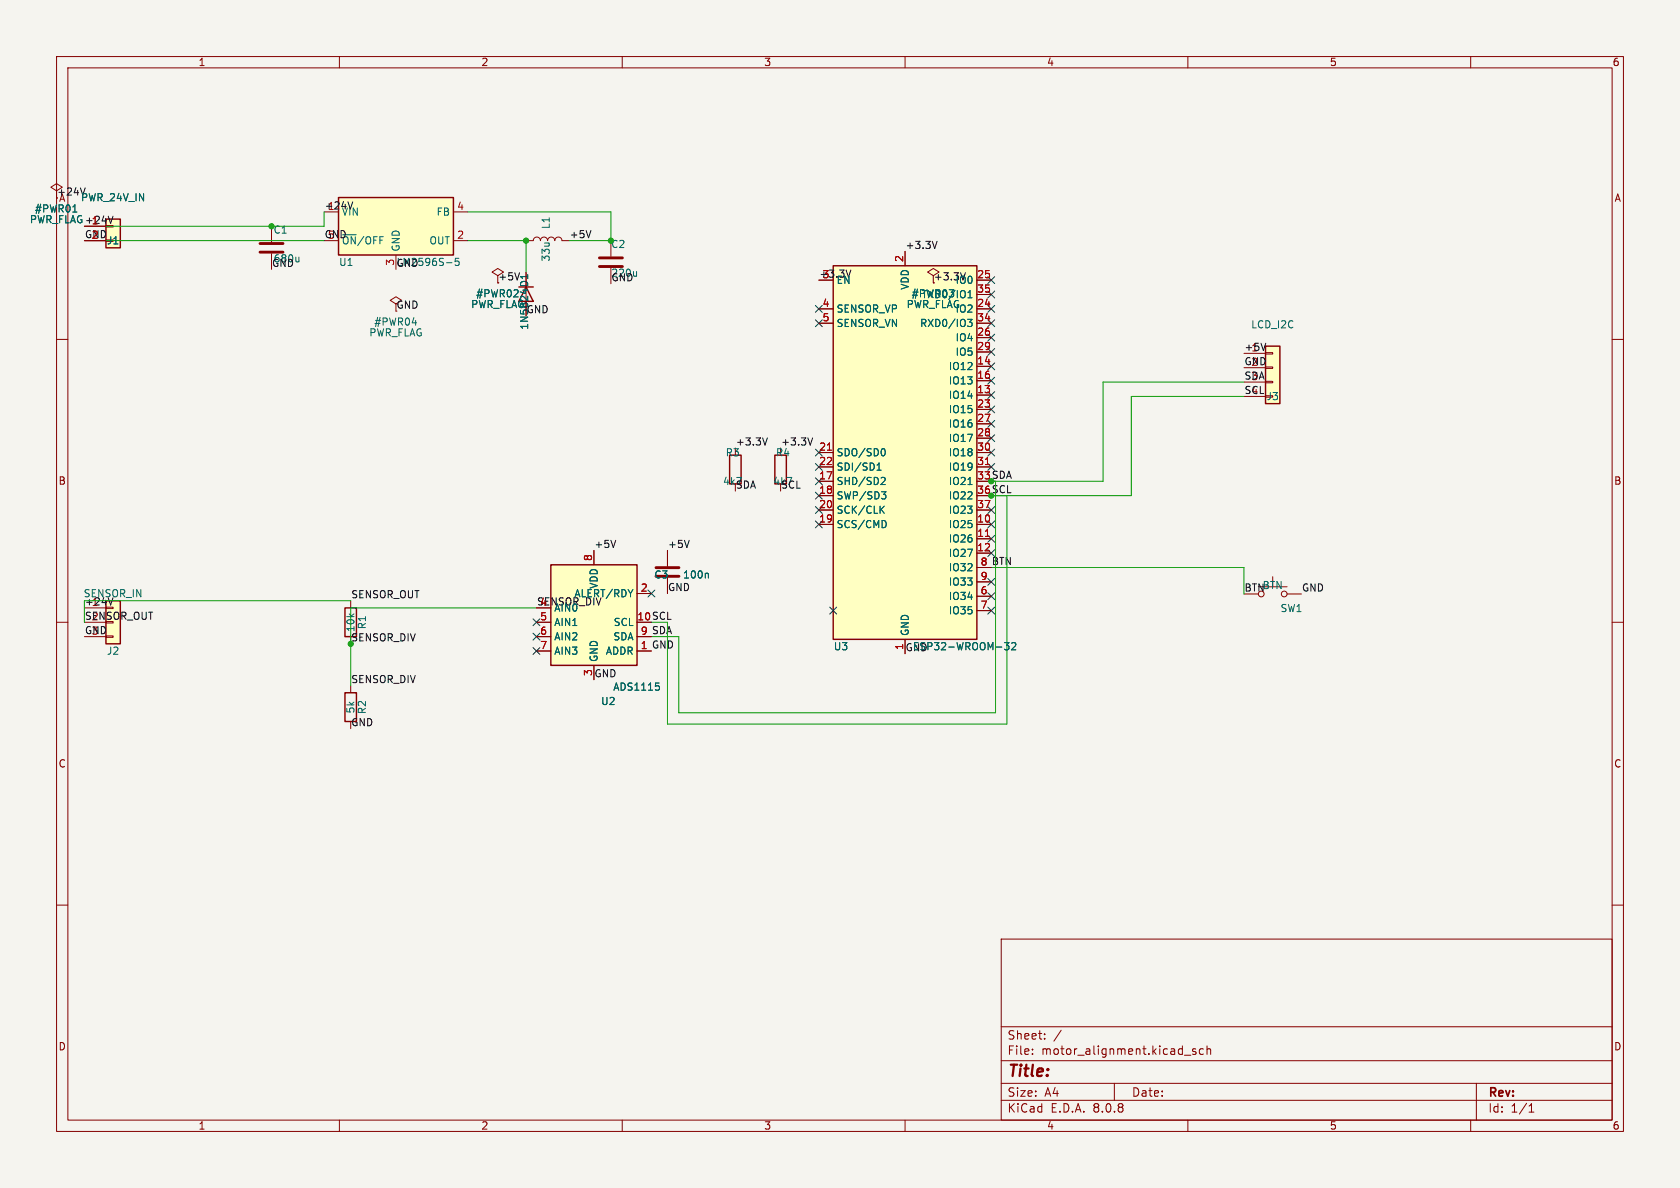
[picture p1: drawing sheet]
<svg xmlns="http://www.w3.org/2000/svg" width="297mm" height="210mm" viewBox="0 0 297 210" stroke-linecap="round" stroke-linejoin="round" font-family="sans-serif">
<path d="M0 0h297v210h-297z" fill="#f5f4ef" stroke="#f5f4ef" stroke-width=".18"/>
<g fill="none" stroke="#840000" stroke-width=".18">
<path d="M10 10h277v190h-277zM12 12h273v186h-273zM60 10v2M110 10v2M160 10v2M210 10v2M260 10v2M10 33.7l1-.6-1-.6-1 .6 1 .6v1.3M10 60h2M285 60h2M10 110h2M285 110h2"/>
<path d="M10 160h2M177 166h108v32h-108zM285 160h2M60 198v2M110 198v2M160 198v2M177 194.5h108M177 191.5h108M177 187.5h108M177 181.5h108M182.5 186.3v.1M182.5 185.5v.1"/>
<path d="M184.7 183.6v.1M184.7 182.8v.1M187.6 182.1l-1.3 2M197 191.5v3M209.4 186.5h1.1M210 198v2M211.4 185.5l-.4-.1-.2 .2 .1 .2 .5 .2v.3h-.6M212.7 185.5l-.4-.1-.3 .3v.4l.2 .2h.5M213.4 185.5l.2-.1 .4 .1v.9M213.4 184.9v1.5M260 198v2M261 191.5v6.5"/>
<path d="M270.3 196.6h.9M270.3 195.5l.4-.4v1.5"/>
</g>
<path d="M12.9 37.5h.7" fill="none" stroke="#006464" stroke-width=".18"/>
<path d="M223.7 61.2h2.6v10.2h-2.6z" fill="#ffffc2"/>
<path d="M219.9 62.5h3.8M219.9 65h3.8M219.9 67.5h3.8M219.9 70.1h3.8M223.7 67.4h1.3v.3h-1.3zM223.7 64.9h1.3v.2h-1.3zM223.7 62.3h1.3v.3h-1.3z" fill="none" stroke="#840000" stroke-width=".18"/>
<path d="M223.7 61.2h2.6v10.2h-2.6zM129 80.5h2v5h-2z" fill="none" stroke="#840000" stroke-width=".25"/>
<path d="M147.3 47h25.4v66h-25.4z" fill="#ffffc2"/>
<path d="M147.3 47h25.4v66h-25.4zM137 80.5h2v5h-2zM61 122.5h2v5h-2z" fill="none" stroke="#840000" stroke-width=".25"/>
<g fill="none" stroke="#840000" stroke-width=".18">
<path d="M144.8 54.6h2.5M144.8 57.1h2.5M160 44.4v2.6M165 48.7l1-.6-1-.6-1 .6 1 .6v1.3M172.7 54.6h2.5M172.7 49.5h2.5M172.7 59.7h2.5M172.7 57.1h2.5M172.7 52.1h2.5M172.7 69.8h2.5M172.7 64.8h2.5M172.7 67.3h2.5"/>
<path d="M172.7 72.4h2.5M172.7 74.9h2.5M172.7 77.5h2.5M172.7 62.2h2.5M144.8 92.7h2.5M144.8 85.1h2.5M144.8 87.6h2.5M144.8 90.2h2.5M144.8 80h2.5M144.8 82.5h2.5M172.7 92.7h2.5M172.7 95.2h2.5"/>
<path d="M172.7 97.8h2.5M172.7 90.2h2.5M172.7 80h2.5M172.7 82.5h2.5M160 113v2.6M172.7 105.4h2.5M172.7 107.9h2.5M172.7 100.3h2.5M172.7 102.9h2.5M62 121.2v1.3"/>
</g>
<path d="M146.3 79.6h.7M174.2 94.8h.7M174.2 82.1h.7" fill="none" stroke="#a90000" stroke-width=".18"/>
<g fill="none" stroke="#006464" stroke-width=".18">
<path d="M171.1 56.4h.7l-.4 .5 .4 .2v.5l-.2 .1h-.5M171.1 52.6h.7M171.1 51.7l.4-.3v1.2M156.1 79.3a.68 .68 0 0 1 .4 .6 .68 .68 0 0 1-.4 .7M155 83.1h.8M155 82.2l.4-.4v1.3M155.8 90l.5 .7M155.8 86.9h.8l-.4 .5 .4 .1v.5l-.2 .2h-.4M156 84.4l.4 .1 .1 .3-.8 .9h.8M156.3 89.5l-.7 .7M156.4 92.1l.3 .5-.3 .6M171.1 85.7h.7"/>
<path d="M177.6 113.6h.8l-.4 .5 .3 .1v.5l-.2 .2-.5-.2M178.9 113.7l.4-.1 .3 .4-.8 .9h.8"/>
</g>
<path d="M59.8 34.9h20.4v10.2h-20.4z" fill="#ffffc2"/>
<path d="M59.8 34.9h20.4v10.2h-20.4zM91.7 50.7h2.6M93 50.7l1.3 2.6h-2.6zM61 107.5h2v5h-2z" fill="none" stroke="#840000" stroke-width=".25"/>
<path d="M80.2 37.5h2.5M48 40v2.8M48 44.8v2.8M70 53.7l1-.6-1-.6-1 .6 1 .6v1.3M70 45.1v2.5M80.2 42.5h2.5M88 48.7l1-.6-1-.6-1 .6 1 .6v1.3M93 48.2v5.1M118 97.3v2.8M62 106.2v1.3M118 102.1v2.8" fill="none" stroke="#840000" stroke-width=".18"/>
<path d="M52.8 45.5v.8M52.8 46.2l-.1 .1M78.9 46.4h1M81.1 45.7h-.6v.6l.1-.2 .5 .1 .1 .2-.1 .4-.2 .1-.4-.1M92.9 51.1v.8l-.9-.3M125.1 101.3l.1 .2v.7" fill="none" stroke="#006464" stroke-width=".18"/>
<path d="M46 44.6h4M46 43h4M116 101.9h4M116 100.3h4" fill="none" stroke="#840000" stroke-width=".51"/>
<path d="M97.4 99.8h15.2v17.8h-15.2z" fill="#ffffc2"/>
<path d="M97.4 99.8h15.2v17.8h-15.2z" fill="none" stroke="#840000" stroke-width=".25"/>
<path d="M93 42.5h1.3a.63 .63 0 0 1 .6-.6 .63 .63 0 0 1 .6 .6 .63 .63 0 0 1 .7-.6 .63 .63 0 0 1 .6 .6 .63 .63 0 0 1 .6-.6 .63 .63 0 0 1 .7 .6 .63 .63 0 0 1 .6-.6 .63 .63 0 0 1 .7 .6h1.2M105 97.3v2.5M94.8 115.1h2.6M94.8 110h2.6M94.8 112.5h2.6M105 117.6v2.6M112.6 115.1h2.6M112.6 104.9h2.6M112.6 112.5h2.6" fill="none" stroke="#840000" stroke-width=".18"/>
<path d="M115.9 120.7h.6M116.3 121.2l.3 .3v.3l-.3 .2" fill="none" stroke="#006464" stroke-width=".18"/>
<path d="M18.7 106.2h2.6v7.6h-2.6z" fill="#ffffc2"/>
<path d="M108 42.5v2.8M108 47.4v2.8M14.9 107.5h3.8M14.9 110h3.8M14.9 112.5h3.8M18.7 112.4h1.3v.3h-1.3zM18.7 107.3h1.3v.3h-1.3z" fill="none" stroke="#840000" stroke-width=".18"/>
<path d="M18.7 106.2h2.6v7.6h-2.6z" fill="none" stroke="#840000" stroke-width=".25"/>
<path d="M106 47.1h4M106 45.6h4" fill="none" stroke="#840000" stroke-width=".51"/>
<path d="M112.5 48v.8M112.5 48.7l-.1 .1" fill="none" stroke="#006464" stroke-width=".18"/>
<path d="M18.7 38.7h2.6v5.1h-2.6z" fill="#ffffc2"/>
<g fill="none" stroke="#840000" stroke-width=".18">
<path d="M18.7 39.9h1.3v.2h-1.3zM14.9 40h3.8M14.9 42.5h3.8M93 48.2v2.5M144.8 54.6h2.5M144.8 57.1h2.5M160 44.4v2.6M172.7 54.6h2.5M172.7 49.5h2.5M172.7 59.7h2.5M172.7 57.1h2.5M172.7 52.1h2.5"/>
<path d="M172.7 69.8h2.5M172.7 64.8h2.5M172.7 67.3h2.5M172.7 72.4h2.5M172.7 74.9h2.5M172.7 77.5h2.5M172.7 62.2h2.5M105 97.3v2.5M118 97.3v2.8M144.8 92.7h2.5M144.8 85.1h2.5M144.8 87.6h2.5"/>
<path d="M144.8 90.2h2.5M144.8 80h2.5M144.8 82.5h2.5M172.7 92.7h2.5M172.7 95.2h2.5M172.7 97.8h2.5M172.7 90.2h2.5M172.7 80h2.5M172.7 82.5h2.5M94.8 115.1h2.6M94.8 110h2.6M94.8 112.5h2.6"/>
<path d="M105 117.6v2.6M112.6 115.1h2.6M112.6 104.9h2.6M112.6 112.5h2.6M118 102.1v2.8M160 113v2.6M172.7 105.4h2.5M172.7 107.9h2.5M172.7 100.3h2.5M172.7 102.9h2.5M222.5 103.7h5M225 102v1.7"/>
<path d="M227.5 105h2.6"/>
<circle cx="223" cy="105" r=".51"/>
<circle cx="227" cy="105" r=".51"/>
</g>
<path d="M18.7 38.7h2.6v5.1h-2.6z" fill="none" stroke="#840000" stroke-width=".25"/>
<g fill="none" stroke="#0f0f0f" stroke-width=".18">
<path d="M15.1 33.2l-.5 1.3M20 38.2l-.4 1.3M62.4 35.7l-.5 1.2M91.8 48.2l-.4 1.3M104.5 40.8l-.5 1.2M150.4 47.7l-.4 1.3M165.7 42.7l-.5 1.2M170.7 48.2l-.5 1.3M135.7 77.4l-.5 1.3M143.7 77.4l-.5 1.3M223.8 60.7l-.5 1.2M108.8 95.5l-.4 1.3"/>
<path d="M121.8 95.5l-.4 1.3M20 105.7l-.4 1.2"/>
</g>
<path d="M57.3 37.5v2.5h-42.4M82.7 37.5h25.3v5h-7.4M14.9 42.5h42.4M82.7 42.5h10.3v5.7M219.9 67.5h-24.9v17.6h-19.8M219.9 70.1h-19.9v17.5h-24.8M176 85.1v40.9h-56v-13.5h-4.8M178 87.6v40.4h-60v-18h-2.8M62 106.2h-47.1v3.8M94.8 107.5h-32.8v13.7M175.2 100.3h44.7v4.7" fill="none" stroke="#009600" stroke-width=".18"/>
<g fill="none" stroke="#000084" stroke-width=".18">
<path d="M144.2 54l1.2 1.2M144.2 56.5l1.2 1.2M145.4 54l-1.2 1.2M145.4 56.5l-1.2 1.2M174.6 56.5l1.2 1.2M174.6 51.5l1.2 1.2M174.6 59.1l1.2 1.2M174.6 54l1.2 1.2M174.6 48.9l1.2 1.2M175.8 56.5l-1.2 1.2M175.8 51.5l-1.2 1.2M175.8 59.1l-1.2 1.2"/>
<path d="M175.8 54l-1.2 1.2M175.8 48.9l-1.2 1.2M144.2 79.4l1.2 1.2M145.4 79.4l-1.2 1.2M174.6 71.8l1.2 1.2M174.6 69.2l1.2 1.2M174.6 66.7l1.2 1.2M174.6 64.2l1.2 1.2M174.6 61.6l1.2 1.2M174.6 76.9l1.2 1.2M174.6 79.4l1.2 1.2M174.6 74.3l1.2 1.2"/>
<path d="M175.8 71.8l-1.2 1.2M175.8 69.2l-1.2 1.2M175.8 66.7l-1.2 1.2M175.8 64.2l-1.2 1.2M175.8 61.6l-1.2 1.2M175.8 79.4l-1.2 1.2M175.8 76.9l-1.2 1.2M175.8 74.3l-1.2 1.2M144.2 87l1.2 1.2M144.2 92.1l1.2 1.2M144.2 81.9l1.2 1.2M144.2 84.5l1.2 1.2"/>
<path d="M144.2 89.6l1.2 1.2M145.4 87l-1.2 1.2M145.4 81.9l-1.2 1.2M145.4 92.1l-1.2 1.2M145.4 89.6l-1.2 1.2M145.4 84.5l-1.2 1.2M174.6 89.6l1.2 1.2M174.6 92.1l1.2 1.2M174.6 94.6l1.2 1.2M174.6 97.2l1.2 1.2M174.6 81.9l1.2 1.2M175.8 89.6l-1.2 1.2"/>
<path d="M175.8 92.1l-1.2 1.2M175.8 94.6l-1.2 1.2M175.8 97.2l-1.2 1.2M175.8 81.9l-1.2 1.2M94.2 114.5l1.2 1.2M94.2 111.9l1.2 1.2M94.2 109.4l1.2 1.2M95.4 114.5l-1.2 1.2M95.4 111.9l-1.2 1.2M95.4 109.4l-1.2 1.2M114.6 104.3l1.2 1.2M115.8 104.3l-1.2 1.2"/>
<path d="M146.7 107.3l1.2 1.2M147.9 107.3l-1.2 1.2M174.6 102.3l1.2 1.2M174.6 104.8l1.2 1.2M174.6 107.3l1.2 1.2M175.8 102.3l-1.2 1.2M175.8 104.8l-1.2 1.2M175.8 107.3l-1.2 1.2"/>
</g>
<g fill="none" stroke="#006464" stroke-width=".18">
<path d="M12.9 37.5h.7M92.9 51.1v.8l-.9-.3M171.1 56.4h.7l-.4 .5 .4 .2v.5l-.2 .1h-.5M171.1 52.6h.7M171.1 51.7l.4-.3v1.2M156.1 79.3a.68 .68 0 0 1 .4 .6 .68 .68 0 0 1-.4 .7M155 83.1h.8M155 82.2l.4-.4v1.3M155.8 90l.5 .7M155.8 86.9h.8l-.4 .5 .4 .1v.5l-.2 .2h-.4M156 84.4l.4 .1 .1 .3-.8 .9h.8M156.3 89.5l-.7 .7"/>
<path d="M156.4 92.1l.3 .5-.3 .6M171.1 85.7h.7M125.1 101.3l.1 .2v.7M177.6 113.6h.8l-.4 .5 .3 .1v.5l-.2 .2-.5-.2M178.9 113.7l.4-.1 .3 .4-.8 .9h.8M115.9 120.7h.6M116.3 121.2l.3 .3v.3l-.3 .2"/>
</g>
<path d="M146.3 79.6h.7M174.2 94.8h.7M174.2 82.1h.7" fill="none" stroke="#a90000" stroke-width=".18"/>
<g fill="#009600" stroke="#009600" stroke-width=".18">
<circle cx="175.2" cy="85.1" r=".46"/>
<circle cx="175.2" cy="87.6" r=".46"/>
<circle cx="48" cy="40" r=".46"/>
<circle cx="93" cy="42.5" r=".46"/>
<circle cx="108" cy="42.5" r=".46"/>
</g>
<text font-size="2.8" fill="#840000" x="178" y="190.9">Title:</text>
<g font-size="2.1" fill="#840000">
<text x="178" y="184">Sheet:</text>
<text x="178" y="186.7">File:</text>
<text x="184.1" y="186.7">motor_alignment.kicad_sch</text>
<text x="178" y="196.9">KiCad</text>
<text x="178" y="194.1">Size:</text>
<text x="184.7" y="194.1">A4</text>
<text x="185.7" y="196.9">E.D.A.</text>
<text x="193.3" y="196.9">8.0.8</text>
<text x="200" y="194.1">Date:</text>
<text x="263" y="194.3">Rev:</text>
<text x="263" y="196.9">Id:</text>
<text x="267.1" y="196.9">1/1</text>
</g>
<g font-size="1.8" fill="#840000">
<text x="35" y="11.9">1</text>
<text x="85" y="11.9">2</text>
<text x="135" y="11.9">3</text>
<text x="185" y="11.9">4</text>
<text x="235" y="11.9">5</text>
<text x="285" y="11.9">6</text>
<text x="10.3" y="35.9">A</text>
<text x="285.3" y="35.9">A</text>
<text x="88" y="49.7">+5V</text>
<text x="144.8" y="49.2">+3.3V</text>
<text x="165" y="49.7">+3.3V</text>
<text x="93.6" y="58.4" transform="rotate(-90 93.6 58.4)">1N5824</text>
<text x="10.3" y="85.9">B</text>
<text x="172.7" y="84.8">33 SDA</text>
<text x="172.7" y="87.4">36 SCL</text>
<text x="285.3" y="85.9">B</text>
<text x="94.8" y="107.1">SENSOR_DIV</text>
<text x="112.6" y="109.7">10 SCL</text>
<text x="10.3" y="135.9">C</text>
<text x="285.3" y="135.9">C</text>
<text x="10.3" y="185.9">D</text>
<text x="285.3" y="185.9">D</text>
<text x="35" y="199.9">1</text>
<text x="85" y="199.9">2</text>
<text x="135" y="199.9">3</text>
<text x="185" y="199.9">4</text>
<text x="235" y="199.9">5</text>
<text x="285" y="199.9">6</text>
</g>
<g font-size="1.8" fill="#0f0f0f">
<text x="10" y="34.7">+24V</text>
<text x="5.2" y="39.7">PWR_FLAG+24V</text>
<text x="57.3" y="37.1">+24V</text>
<text x="57.9" y="37.2">1</text>
<text x="60.3" y="38.3">VIN</text>
<text x="14.9" y="42.2">GND</text>
<text x="48.3" y="46.6">680u</text>
<text x="57.3" y="42.2">GND</text>
<text x="57.9" y="42.3">5</text>
<text x="69.7" y="47.1" transform="rotate(-90 69.7 47.1)">3</text>
<text x="70" y="47.3">GND</text>
<text x="100.6" y="42.2">+5V</text>
<text x="160" y="44.1">+3.3V</text>
<text x="108" y="49.1">220u</text>
<text x="70" y="54.7">GND</text>
<text x="219.9" y="64.7">GND</text>
<text x="219.9" y="62.1">+5V</text>
<text x="221.1" y="62.2">1</text>
<text x="221.1" y="64.7">2</text>
<text x="219.9" y="69.7">SCL</text>
<text x="219.9" y="67.2">SDA</text>
<text x="221.1" y="67.3">3</text>
<text x="221.1" y="69.8">4</text>
<text x="130" y="78.8">+3.3V</text>
<text x="138" y="78.8">+3.3V</text>
<text x="127.7" y="86">4k7</text>
<text x="130" y="86.5">SDA</text>
<text x="136.6" y="86">4k7</text>
<text x="138" y="86.5">SCL</text>
<text x="105" y="97">+5V</text>
<text x="118" y="97">+5V</text>
<text x="173.3" y="100.1">8 BTN</text>
<text x="14.9" y="107.1">+24V</text>
<text x="16.1" y="107.2">1</text>
<text x="62" y="105.8">SENSOR_OUT</text>
<text x="118" y="104.6">GND</text>
<text x="219.9" y="104.7">BTNBTN</text>
<text x="230.1" y="104.7">GND</text>
<text x="14.9" y="109.7">SENSOR_OUT</text>
<text x="14.9" y="112.2">GND</text>
<text x="16.1" y="109.7">2</text>
<text x="16.1" y="112.3">3</text>
<text x="62.9" y="111.8" transform="rotate(-90 62.9 111.8)">10k</text>
<text x="113.2" y="112.3">9 SDA</text>
<text x="105" y="119.8">GND</text>
<text x="113.2" y="114.8">1 GND</text>
<text x="62" y="120.8">SENSOR_DIV</text>
<text x="62" y="128.5">GND</text>
</g>
<g font-size="1.8" fill="#006464">
<text x="14.2" y="35.8">PWR_24V_IN</text>
<text x="5.2" y="39.7">PWR_FLAG 1</text>
<text x="6.1" y="37.8">#PWR01</text>
<text x="48.3" y="41.5">C1</text>
<text x="77.1" y="38.3">FB</text>
<text x="97.4" y="40.6" transform="rotate(-90 97.4 40.6)">L1</text>
<text x="18.8" y="43.4">J1</text>
<text x="59.8" y="47.2">U1</text>
<text x="60.3" y="43.4">~{ON}/OFF</text>
<text x="70" y="47.2">LM2596S-5</text>
<text x="70.9" y="44.6" transform="rotate(-90 70.9 44.6)">GND</text>
<text x="75.8" y="43.4">OUT</text>
<text x="97.4" y="46.3" transform="rotate(-90 97.4 46.3)">33u</text>
<text x="108" y="44">C2</text>
<text x="84.1" y="52.8">#PWR02</text>
<text x="93.6" y="50.9" transform="rotate(-90 93.6 50.9)">D1</text>
<text x="147.8" y="50.4">EN</text>
<text x="160.9" y="51.3" transform="rotate(-90 160.9 51.3)">VDD</text>
<text x="161.1" y="52.8">#PWR03</text>
<text x="162.9" y="52.9">TXD0/IO1</text>
<text x="168.8" y="50.4">IO0</text>
<text x="65.2" y="59.7">PWR_FLAG</text>
<text x="66.1" y="57.8">#PWR04</text>
<text x="83.2" y="54.7">PWR_FLAG</text>
<text x="93" y="55.5">GND</text>
<text x="147.8" y="55.5">SENSOR_VP</text>
<text x="147.8" y="58">SENSOR_VN</text>
<text x="160.2" y="54.7">PWR_FLAG</text>
<text x="162.6" y="58">RXD0/IO3</text>
<text x="168.8" y="55.5">IO2</text>
<text x="221.1" y="58.2">LCD_I2C</text>
<text x="167.6" y="65.6">IO12</text>
<text x="168.8" y="60.5">IO4</text>
<text x="168.8" y="63.1">IO5</text>
<text x="167.6" y="70.7">IO14</text>
<text x="167.6" y="68.2">IO13</text>
<text x="223.8" y="70.9">J3</text>
<text x="167.6" y="73.2">IO15</text>
<text x="167.6" y="75.8">IO16</text>
<text x="128.2" y="80.9">R3</text>
<text x="137.1" y="80.9">R4</text>
<text x="147.8" y="80.9">SDO/SD0</text>
<text x="147.8" y="83.4">SDI/SD1</text>
<text x="167.6" y="78.3">IO17</text>
<text x="167.6" y="80.9">IO18</text>
<text x="167.6" y="83.4">IO19</text>
<text x="147.8" y="85.9">SHD/SD2</text>
<text x="147.8" y="88.5">SWP/SD3</text>
<text x="167.6" y="85.9">IO21</text>
<text x="167.6" y="88.5">IO22</text>
<text x="147.8" y="93.6">SCS/CMD</text>
<text x="147.8" y="91">SCK/CLK</text>
<text x="167.6" y="93.6">IO25</text>
<text x="167.6" y="91">IO23</text>
<text x="167.6" y="96.1">IO26</text>
<text x="167.6" y="98.6">IO27</text>
<text x="167.6" y="101.2">IO32</text>
<text x="14.7" y="105.8">SENSOR_IN</text>
<text x="101.4" y="105.8">ALERT/RDY</text>
<text x="105.9" y="104.2" transform="rotate(-90 105.9 104.2)">VDD</text>
<text x="115.6" y="102.5">C3</text>
<text x="120.7" y="102.5">100n</text>
<text x="167.6" y="106.3">IO34</text>
<text x="167.6" y="103.7">IO33</text>
<text x="64.9" y="111.3" transform="rotate(-90 64.9 111.3)">R1</text>
<text x="97.9" y="108.3">AIN0</text>
<text x="97.9" y="110.9">AIN1</text>
<text x="97.9" y="113.4">AIN2</text>
<text x="108.3" y="113.4">SDA</text>
<text x="108.4" y="110.9">SCL</text>
<text x="160.9" y="112.5" transform="rotate(-90 160.9 112.5)">GND</text>
<text x="167.6" y="108.8">IO35</text>
<text x="226.3" y="108.4">SW1</text>
<text x="18.8" y="115.9">J2</text>
<text x="97.9" y="115.9">AIN3</text>
<text x="105.9" y="117.1" transform="rotate(-90 105.9 117.1)">GND</text>
<text x="107" y="115.9">ADDR</text>
<text x="147.3" y="115.2">U3</text>
<text x="160" y="115.2">GND</text>
<text x="161.3" y="115.2">ESP32-WROOM-32</text>
<text x="106.2" y="124.8">U2</text>
<text x="108.3" y="122.3">ADS1115</text>
<text x="62.9" y="126.2" transform="rotate(-90 62.9 126.2)">5k</text>
<text x="64.9" y="126.3" transform="rotate(-90 64.9 126.3)">R2</text>
</g>
<g font-size="1.8" fill="#a90000">
<text x="16.1" y="39.7">1</text>
<text x="80.7" y="37.2">4</text>
<text x="16.1" y="42.3">2</text>
<text x="80.7" y="42.3">2</text>
<text x="159.7" y="46.4" transform="rotate(-90 159.7 46.4)">2</text>
<text x="145.3" y="49.3">3</text>
<text x="172.7" y="49.3">25</text>
<text x="172.7" y="51.8">35</text>
<text x="145.3" y="54.3">4</text>
<text x="145.3" y="56.9">5</text>
<text x="172.7" y="54.3">24</text>
<text x="172.7" y="59.4">26</text>
<text x="172.7" y="56.9">34</text>
<text x="172.7" y="64.5">14</text>
<text x="172.7" y="62">29</text>
<text x="172.7" y="69.6">13</text>
<text x="172.7" y="67">16</text>
<text x="172.7" y="72.1">23</text>
<text x="172.7" y="74.7">27</text>
<text x="172.7" y="77.2">28</text>
<text x="144.7" y="79.7">21</text>
<text x="144.7" y="82.3">22</text>
<text x="172.7" y="79.7">30</text>
<text x="172.7" y="82.3">31</text>
<text x="144.7" y="84.8">17</text>
<text x="144.7" y="87.4">18</text>
<text x="144.7" y="89.9">20</text>
<text x="172.7" y="89.9">37</text>
<text x="172.7" y="84.8">33</text>
<text x="172.7" y="87.4">36</text>
<text x="144.7" y="92.4">19</text>
<text x="172.7" y="92.4">10</text>
<text x="172.7" y="95">11</text>
<text x="104.7" y="99.3" transform="rotate(-90 104.7 99.3)">8</text>
<text x="172.7" y="97.5">12</text>
<text x="173.3" y="100.1">8</text>
<text x="95.4" y="107.2">4</text>
<text x="113.2" y="104.7">2</text>
<text x="173.3" y="105.1">6</text>
<text x="173.3" y="107.7">7</text>
<text x="173.3" y="102.6">9</text>
<text x="95.4" y="109.7">5</text>
<text x="95.4" y="112.3">6</text>
<text x="112.6" y="109.7">10</text>
<text x="113.2" y="112.3">9</text>
<text x="95.4" y="114.8">7</text>
<text x="104.7" y="119.6" transform="rotate(-90 104.7 119.6)">3</text>
<text x="113.2" y="114.8">1</text>
<text x="159.7" y="115" transform="rotate(-90 159.7 115)">1</text>
</g>
<text font-size="1.8" fill="#009600" x="62" y="113.5">SENSOR_DIV</text>
</svg>
